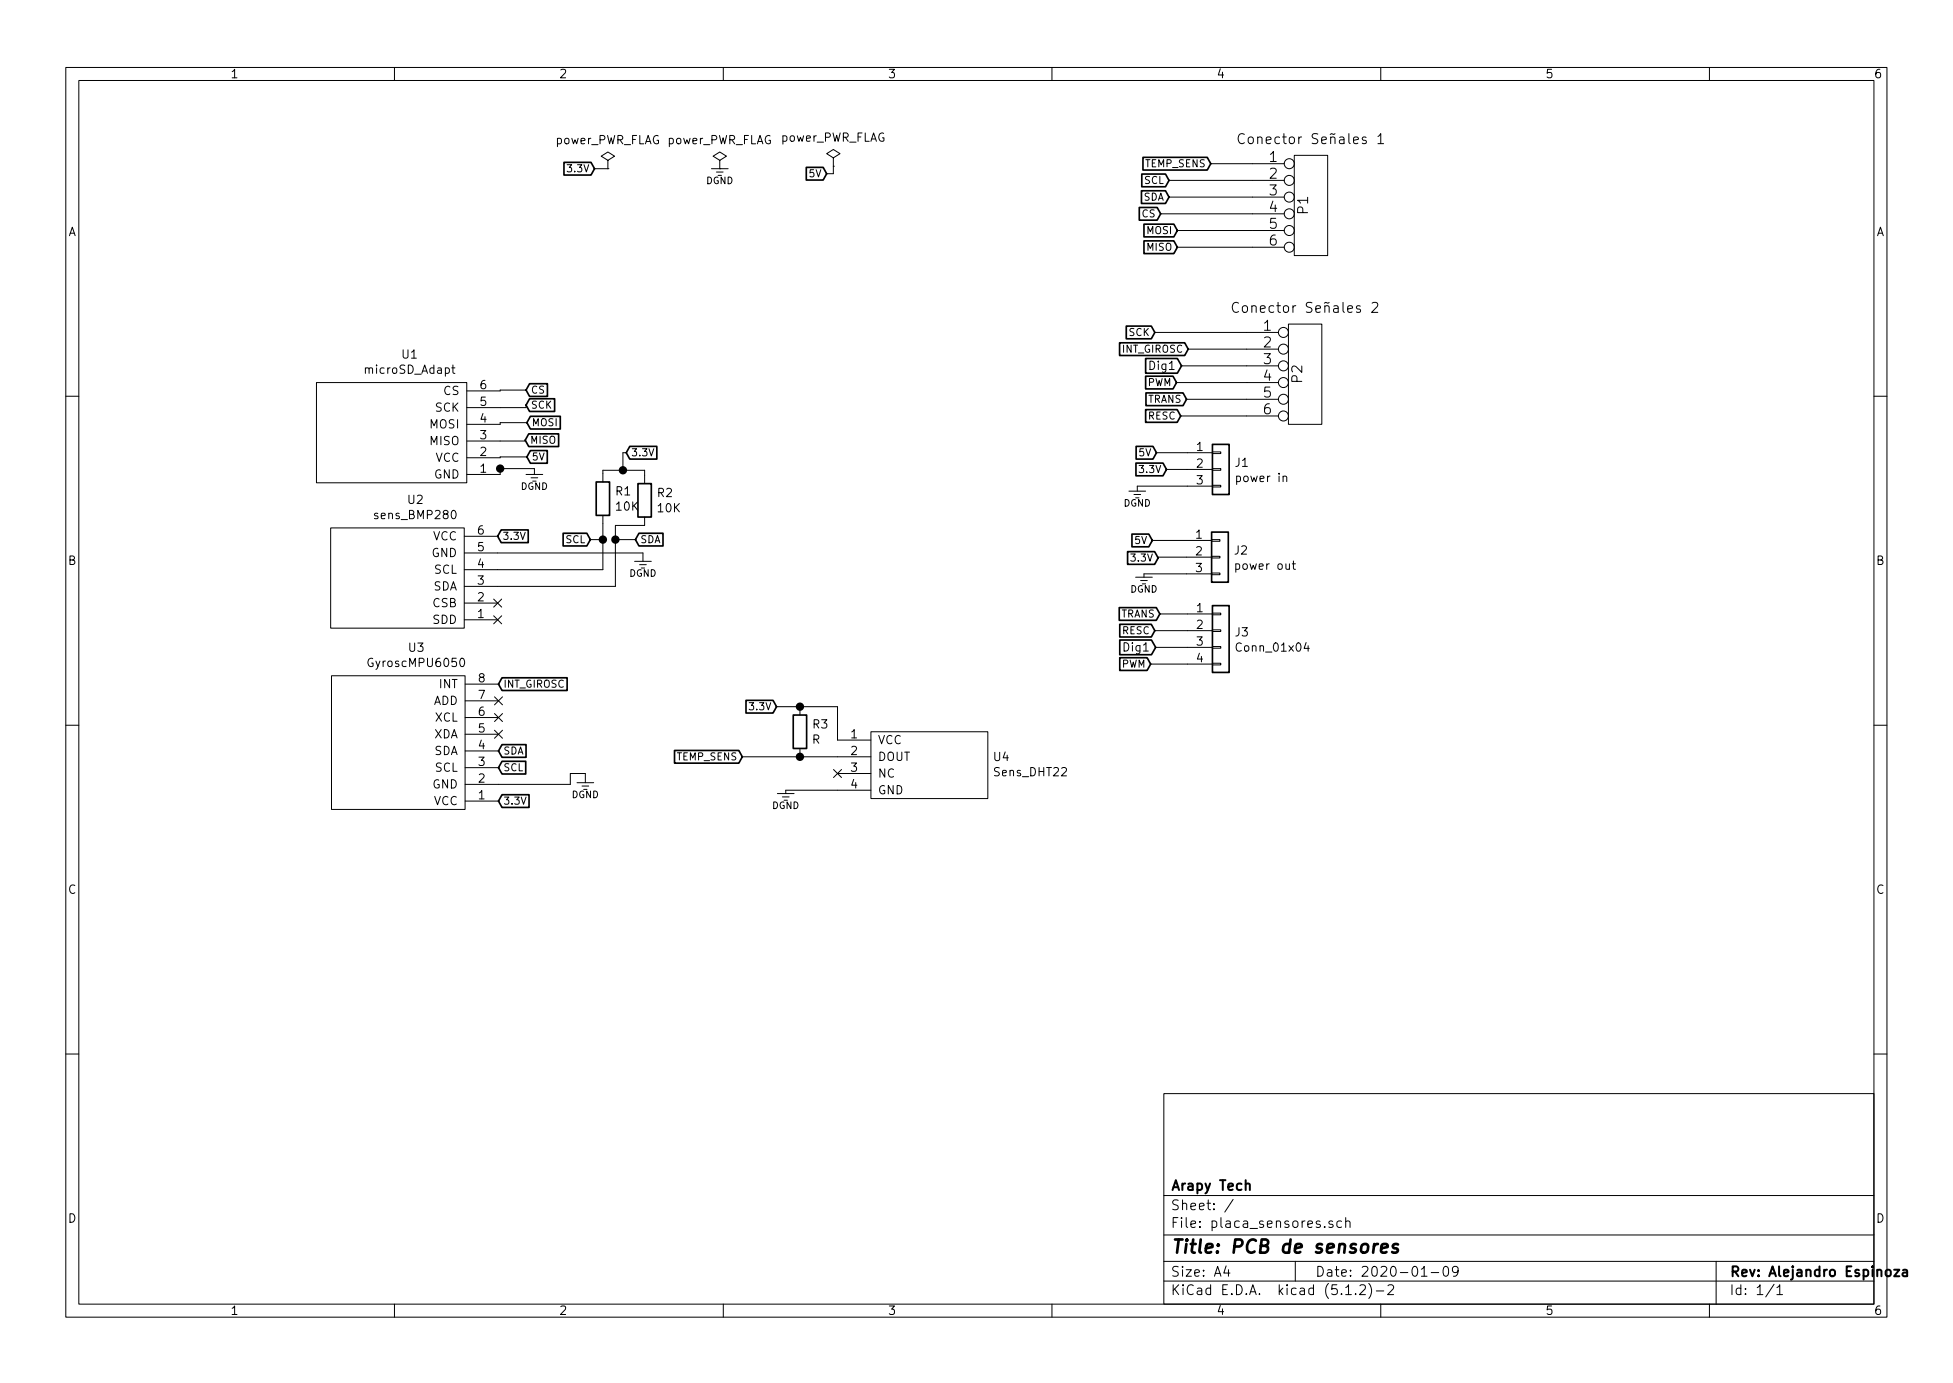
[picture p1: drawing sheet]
<svg xmlns="http://www.w3.org/2000/svg" width="297mm" height="210mm" viewBox="0 0 297 210" stroke-linecap="round" stroke-linejoin="round" font-family="sans-serif">
<g fill="none" stroke="#000" stroke-width=".15">
<path d="M10 10.3h277v189.9h-277zM12 12.2h273v186.1h-273zM60 10.3v1.9M110 10.3v1.9M160 10.3v1.9M210 10.3v1.9M260 10.3v1.9M90.4 25.6h2.1M92.5 24.4l1-.7-1-.6-1.1 .6 1.1 .7v1.2M92.5 25.6h.1M108.2 25.6h2.5M109 26.2h1"/>
<path d="M109.5 24.4l1-.7-1-.6-1 .6 1 .7v1.2M109.5 25.6h.1M126.7 24l1.1-.6-1.1-.7-1 .7 1 .6v1.3M126.7 25.3h.1M126.7 25.3v1.1h-1M176.5 32.5h18.8M177.8 27.4h17.5M177.8 30h17.5M179.1 35h16.2M179.1 37.6h16.2M184.1 24.9h11.2M189.3 20.4a.62 .62 0 0 0-.8 0 .62 .62 0 0 0-.2 .8 .56 .56 0 0 0 .3 .6 .56 .56 0 0 0 .7-.1"/>
<path d="M196.8 23.6h5.1v15.3h-5.1zM209.6 20.7l.4-.4v1.5M209.6 21.8h.8M48.1 58.2h22.9v15.2h-22.9zM68.7 55.9h.5M68.9 55.5v1.1v.1l.3 .1M80 59.3l-9 .1M175.6 50.5h18.8M178.9 58.2h15.5M179.7 55.6h14.7M180.7 53.1h13.7M188.4 46.1a.62 .62 0 0 0-.8 0 .62 .62 0 0 0-.2 .7 .56 .56 0 0 0 .3 .6 .56 .56 0 0 0 .7-.1"/>
<path d="M196 49.3h5v15.2h-5zM208.7 46.1a.61 .61 0 0 1 .7-.1l.1 .2v.4l-.9 .9h.9M10 60.2h2M68.8 77.7l.1-.1a.67 .67 0 0 1 .5 .6 .67 .67 0 0 1-.5 .7l-.2-.3-.1-.2zM75.9 71.2h5.4v.9M76.1 71.2v.9h-5.1M79.9 66.9v.2h-8.9M80 72.1h2.5M80 61.6v.4h-9M80.1 64.3h-4v.2h-5.1M80.1 69.5l-9.1 .1M80.8 72.6h1"/>
<path d="M91.7 73.3v-1.8h6.3v2M91.7 78.4v8.2h-21.1M95.2 68.8h-.5v2.7M98 78.6v1.3h-4.4v9.2h-23M171.7 74.7h2.5M172.5 75.2h1M175.9 68.8h8.5M177.4 71.4h7M179.6 63.2h14.8M180.5 60.7h13.9M184.4 73.8h1.3v.2h-1.3zM184.4 71.2h1.3v.3h-1.3z"/>
<path d="M184.4 68.7h1.3v.3h-1.3zM184.4 73.9h-11.4v.8M195.1 72.5l.1-.1a.34 .34 0 0 1 .5 .2v.6M285 60.2h2M50.3 80.3h20.3v15.2h-20.3zM70.6 84.1h27.2v1.2M70.6 94.2h5.1M70.6 91.7h5.1M70.6 81.5h5.1M75.1 91.1l1.2 1.2M75.1 93.6l1.2 1.2M76.3 91.1l-1.2 1.2"/>
<path d="M76.3 93.6l-1.2 1.2M89.8 82h1.9M93.6 82h3M96.5 85.3h2.6M97.3 85.8h1M172.7 87.8h2.6M173.5 88.3h1M175.3 82.2h9M175.6 95.9h8.8M175.8 98.4h8.6M176.4 93.3h8M184.3 87.1h1.2v.3h-1.2z"/>
<path d="M184.3 84.6h1.2v.2h-1.2zM184.3 82h1.2v.3h-1.2zM184.3 84.7h-8.2v.1M184.3 87.2h-10.3v.6M184.4 98.3h1.3v.2h-1.3zM184.4 95.8h1.3v.2h-1.3zM184.4 93.2h1.3v.3h-1.3zM196.5 85.7h.5M196.7 85.3v1.1l.1 .1 .2 .1M198.7 97.7l-.4 .9h.8M199 98.2v.8M10 110.3h2"/>
<path d="M50.4 102.7h20.3v20.4h-20.3zM70.1 100.2l.1-.1a.72 .72 0 0 1 .2 1.2 .68 .68 0 0 1-.3-1.1zM70.7 116.7h5.1M70.7 114.2h5.1M70.7 111.6h5.1M70.7 109.1h5.1M70.7 106.5h5.1M70.7 104h5.1M75.2 105.9l1.2 1.3M75.2 108.5l1.2 1.2M75.2 111l1.2 1.2M76.4 105.9l-1.2 1.3"/>
<path d="M76.4 108.5l-1.2 1.2M76.4 111l-1.2 1.2M87.8 119h2.5M88.5 119.5h1M89 119v-1.4h-2.3v1.6h-16M112.9 115.1h19.6M118.1 107.4h9.3v5.1h5.1M121.7 107.4v1.3M121.7 113.8v1.3M126.8 117l1.2 1.2M127.4 117.6h5.1M128 117l-1.2 1.2"/>
<path d="M132.5 111.2h17.7v10.2h-17.7zM175 101h9.4M184.4 100.8h1.3v.3h-1.3zM285 110.3h2M70.7 121.8h5.1M118.2 120.6h2.6M119 121.2h1M132.5 120.1h-13v.5M10 160.2h2M177 166.3h108v32h-108zM285 160.2h2M60 198.3v1.9"/>
<path d="M110 198.3v1.9M160 198.3v1.9M177 194.8h108M177 191.8h108M177 187.8h108M177 181.8h108M186.5 192.5l-.4 1h1M186.8 193v1M187.6 182.3l-1.3 2M197 191.8v3M202.7 185.7a.37 .37 0 0 0-.6 .1l.1 .2 .5 .2 .1 .1-.3 .3-.4-.1M204 185.7l-.4-.1-.3 .3 .1 .6 .2 .1 .4-.1"/>
<path d="M204.7 185.7a.37 .37 0 0 1 .6 .1v.8M204.7 196.8h.8M204.7 185.1v1.5M206.2 196.7v.1l-.1-.1 .1 .1M206.8 195.5l.2-.2h.4l.2 .2 .1 .3-.1 .2-.8 .8h.9M208.2 195.1a1.71 1.71 0 0 1 0 2.3M209.3 196.3h1.2M210 198.3v1.9M211.1 195.5l.2-.2 .5 .1a.37 .37 0 0 1 .1 .6l-.9 .8h1M216.2 194h.8M217.7 193.5h1.1M219.6 192.7a.37 .37 0 0 1 .4-.2 .37 .37 0 0 1 .3 .3v.3a.72 .72 0 0 1-.3 .9l-.4-.1-.1-.4z"/>
<path d="M221.8 193.2l-.3 .3h-.3l-.2-.2-.1-.5 .3-.3a.47 .47 0 0 1 .6 .3 1.01 1.01 0 0 1-.5 1.2h-.2M260 198.3v1.9M261 191.8v6.5M269.8 195.2l-1.2 2M270.3 195.8l.4-.5v1.5M270.3 196.8h.8"/>
<circle cx="196.1" cy="24.9" r=".76"/>
<circle cx="196.1" cy="27.4" r=".76"/>
<circle cx="196.1" cy="32.5" r=".76"/>
<circle cx="196.1" cy="35" r=".76"/>
<circle cx="196.1" cy="37.6" r=".76"/>
<circle cx="196.1" cy="30" r=".76"/>
<circle cx="195.2" cy="50.5" r=".76"/>
<circle cx="195.2" cy="58.2" r=".76"/>
<circle cx="195.2" cy="53.1" r=".76"/>
<circle cx="195.2" cy="55.6" r=".76"/>
<circle cx="195.2" cy="60.7" r=".76"/>
<circle cx="195.2" cy="63.2" r=".76"/>
</g>
<path d="M189.5 180.1l.2-.2 .3 .1 .1 .9M288.1 193h.8l-.8 1h.8M289.4 193.1l.2-.1 .4 .1 .1 .9M290.1 193.4l-.5 .1-.2 .2v.2l.2 .1 .5-.1" fill="none" stroke="#000" stroke-width=".3"/>
<path d="M209.6 189.1a.54 .54 0 0 0-.6 .4M210.1 189.8l.9-.2v-.4l-.6-.1-.3 .3-.1 .8 .1 .1 .2 .1 .6-.1M212.6 189.2a.49 .49 0 0 0-.8 .3l.3 .3 .4 .1 .1 .2-.1 .2-.2 .1-.6-.1" fill="none" stroke="#000" stroke-width=".41"/>
<g fill="none" stroke="#000" stroke-width=".25">
<path d="M85.8 24.7h4.1l.5 .9-.5 1h-4.1zM122.6 25.4h2.6l.5 1-.5 1h-2.6zM173.3 31.5h2.7l.5 1-.5 1h-2.7zM173.6 29h3.7l.5 1-.5 .9h-3.7zM173.7 26.5h3.6l.5 .9-.5 1h-3.6zM173.8 23.9h9.8l.5 1-.5 1h-9.8zM174 34.1h4.5l.6 .9-.6 1h-4.5zM174 36.6h4.5l.6 1-.6 1h-4.5zM80.5 58.3h2.8v2h-2.8l-.5-1zM170.3 52.1h9.9l.5 1-.5 .9h-9.9zM171.3 49.6h3.8l.5 .9-.5 1h-3.8zM174.2 54.5h4.9l.6 1.1-.6 1.1h-4.9z"/>
<path d="M174.2 57.2h4.2l.5 1-.5 .9h-4.2zM174.3 59.7h5.6l.6 1-.6 1h-5.6zM80.4 66h4.6v1.9h-4.6l-.5-1zM80.5 60.6h3.9v2h-3.9l-.5-1zM80.7 68.5h2.5v1.9h-2.5l-.6-.9zM80.7 63.3h4.5v1.9h-4.5l-.6-.9zM90.7 73.3h2v5.1h-2zM95.8 67.9h4.1v1.9h-4.1l-.6-1zM97 73.5h2.1v5.1h-2.1zM172.8 70.4h4.1l.5 1-.5 .9h-4.1zM172.8 67.9h2.6l.5 .9-.5 1h-2.6zM174.2 62.3h4.8l.6 .9-.6 1h-4.8z"/>
<path d="M184.4 67.6h2.5v7.6h-2.5zM76.2 80.6h4.1v1.9h-4.1l-.5-1zM85.6 81.1h3.7l.5 .9-.5 1h-3.7zM97.2 81.1h3.6v1.9h-3.6l-.6-1zM170.2 92.4h5.7l.5 .9-.5 1h-5.7zM170.3 94.9h4.8l.5 1-.5 .9h-4.8zM170.3 97.3h4.8l.7 1.1-.7 1.1h-4.8zM170.3 100h4.2l.5 1-.5 .9h-4.2zM171.5 83.9h4.1l.5 .9-.5 1h-4.1zM172.2 81.2h2.5l.6 1-.6 .9h-2.5zM184.3 80.9h2.5v7.6h-2.5zM184.4 92.1h2.5v10.1h-2.5z"/>
<path d="M76.4 103h9.9v2h-9.9l-.6-1zM76.4 115.7h3.6v2h-3.6l-.6-1zM76.4 113.2h3.6v1.9h-3.6l-.6-.9zM102.6 114.1h9.8l.5 1-.5 .9h-9.8zM113.5 106.5h4.1l.5 .9-.5 1h-4.1zM120.6 108.7h2.1v5.1h-2.1zM76.4 120.8h4.1v2h-4.1l-.6-1z"/>
</g>
<g fill="#000" stroke="#000" stroke-width=".25">
<circle cx="76.1" cy="71.2" r=".51"/>
<circle cx="94.7" cy="71.5" r=".51"/>
<circle cx="91.7" cy="82" r=".51"/>
<circle cx="93.6" cy="82" r=".51"/>
<circle cx="121.7" cy="107.4" r=".51"/>
<circle cx="121.7" cy="115.1" r=".51"/>
</g>
<text font-size="2.8" x="178" y="190.5">Title: PCB de sensores</text>
<g font-size="2.1">
<text x="189.5" y="21.9">Conector Señales 1</text>
<text x="193.1" y="24.6">1</text>
<text x="193.1" y="27.2">2</text>
<text x="193.1" y="29.7">3</text>
<text x="193.1" y="32.3">4</text>
<text x="193.1" y="34.8">5</text>
<text x="199" y="32.5" transform="rotate(-90 199 32.5)">P1</text>
<text x="193.1" y="37.3">6</text>
<text x="188.6" y="47.6">Conector Señales 2</text>
<text x="192.2" y="50.3">1</text>
<text x="192.2" y="52.8">2</text>
<text x="192.2" y="55.4">3</text>
<text x="192.2" y="57.9">4</text>
<text x="198.1" y="58.2" transform="rotate(-90 198.1 58.2)">P2</text>
<text x="192.2" y="60.4">5</text>
<text x="192.2" y="63">6</text>
<text x="178" y="184">Sheet: /</text>
<text x="178" y="181">Arapy Tech</text>
<text x="178" y="186.7">File: placa_sensores.sch</text>
<text x="178" y="196.9">KiCad E.D.A. kicad (5.1.2)-2</text>
<text x="178" y="194.1">Size: A4</text>
<text x="200" y="194.1">Date: 2020-01-09</text>
<text x="263" y="194.1">Rev: Alejandro Espinoza</text>
<text x="263" y="196.9">Id: 1/1</text>
</g>
<g font-size="1.8">
<text x="35" y="11.9">1</text>
<text x="85" y="11.9">2</text>
<text x="135" y="11.9">3</text>
<text x="185" y="11.9">4</text>
<text x="235" y="11.9">5</text>
<text x="285" y="11.9">6</text>
<text x="84.4" y="21.9">power_PWR_FLAG</text>
<text x="101.4" y="21.9">power_PWR_FLAG</text>
<text x="118.7" y="21.6">power_PWR_FLAG</text>
<text x="10.4" y="35.9">A</text>
<text x="285.4" y="35.9">A</text>
<text x="55.7" y="56.8">microSD_Adapt</text>
<text x="61.2" y="54.5">U1</text>
<text x="73.1" y="59.2">6</text>
<text x="175.1" y="56.3">Dig1</text>
<text x="65.5" y="65.1">MOSI</text>
<text x="66.2" y="62.6">SCK</text>
<text x="67.5" y="60.1">CS</text>
<text x="73.1" y="64.3">4</text>
<text x="73.1" y="61.7">5</text>
<text x="65.5" y="67.7">MISO</text>
<text x="66.2" y="70.2">VCC</text>
<text x="73.1" y="71.9">1</text>
<text x="73.1" y="69.3">2</text>
<text x="73.1" y="66.8">3</text>
<text x="182" y="68.6">1</text>
<text x="182" y="71.1">2</text>
<text x="187.9" y="71">J1</text>
<text x="62.1" y="76.6">U2</text>
<text x="66" y="72.8">GND</text>
<text x="93.7" y="75.3">R1</text>
<text x="93.8" y="77.6">10K</text>
<text x="100" y="75.6">R2</text>
<text x="100.1" y="77.9">10K</text>
<text x="182" y="73.7">3</text>
<text x="188.3" y="73.3">power in</text>
<text x="57.2" y="78.9">sens_BMP280</text>
<text x="65.9" y="82.2">VCC</text>
<text x="72.7" y="83.8">5</text>
<text x="72.7" y="81.3">6</text>
<text x="181.9" y="81.9">1</text>
<text x="10.4" y="85.9">B</text>
<text x="65.7" y="84.7">GND</text>
<text x="65.9" y="89.8">SDA</text>
<text x="66.1" y="87.2">SCL</text>
<text x="72.7" y="88.9">3</text>
<text x="72.7" y="86.4">4</text>
<text x="181.9" y="84.4">2</text>
<text x="181.9" y="87">3</text>
<text x="187.8" y="84.3">J2</text>
<text x="188.2" y="86.6">power out</text>
<text x="285.4" y="85.9">B</text>
<text x="65.9" y="94.9">SDD</text>
<text x="65.9" y="92.3">CSB</text>
<text x="72.7" y="94">1</text>
<text x="72.7" y="91.4">2</text>
<text x="182" y="93.1">1</text>
<text x="182" y="95.6">2</text>
<text x="56.3" y="101.4">GyroscMPU6050</text>
<text x="62.2" y="99.1">U3</text>
<text x="171.1" y="99.1">Dig1</text>
<text x="182" y="98.2">3</text>
<text x="182" y="100.7">4</text>
<text x="187.9" y="96.8">J3</text>
<text x="188.3" y="99.1">Conn_01x04</text>
<text x="65.9" y="107.2">ADD</text>
<text x="66.9" y="104.6">INT</text>
<text x="72.8" y="106.3">7</text>
<text x="72.8" y="103.8">8</text>
<text x="66" y="112.3">XDA</text>
<text x="66.2" y="109.7">XCL</text>
<text x="72.8" y="113.9">4</text>
<text x="72.8" y="111.4">5</text>
<text x="72.8" y="108.8">6</text>
<text x="123.5" y="113.1">R</text>
<text x="123.6" y="110.8">R3</text>
<text x="129.4" y="112.3">1</text>
<text x="133.5" y="113.2">VCC</text>
<text x="65.8" y="119.9">GND</text>
<text x="66" y="114.8">SDA</text>
<text x="66.2" y="117.3">SCL</text>
<text x="72.8" y="119">2</text>
<text x="72.8" y="116.5">3</text>
<text x="129.4" y="114.8">2</text>
<text x="129.4" y="117.3">3</text>
<text x="129.4" y="119.9">4</text>
<text x="133.5" y="115.7">DOUT</text>
<text x="133.5" y="118.2">NC</text>
<text x="151.2" y="115.7">U4</text>
<text x="151.3" y="118">Sens_DHT22</text>
<text x="66" y="122.4">VCC</text>
<text x="72.8" y="121.5">1</text>
<text x="133.5" y="120.8">GND</text>
<text x="10.4" y="135.9">C</text>
<text x="285.4" y="135.9">C</text>
<text x="10.4" y="185.9">D</text>
<text x="285.4" y="185.9">D</text>
<text x="35" y="199.9">1</text>
<text x="85" y="199.9">2</text>
<text x="135" y="199.9">3</text>
<text x="185" y="199.9">4</text>
<text x="235" y="199.9">5</text>
<text x="285" y="199.9">6</text>
</g>
<g font-size="1.5">
<text x="86.6" y="26.2">3.3V</text>
<text x="123.2" y="26.9">5V</text>
<text x="174.1" y="28">SCL</text>
<text x="174.2" y="25.4">TEMP_SENS</text>
<text x="173.7" y="33">CS</text>
<text x="173.9" y="30.5">SDA</text>
<text x="174.5" y="35.6">MOSI</text>
<text x="174.5" y="38.1">MISO</text>
<text x="170.7" y="53.6">INT_GIROSC</text>
<text x="171.8" y="51.1">SCK</text>
<text x="80.7" y="59.8">CS</text>
<text x="174.5" y="58.7">PWM</text>
<text x="80.7" y="62.1">SCK</text>
<text x="80.8" y="64.8">MOSI</text>
<text x="174.5" y="61.2">TRANS</text>
<text x="174.7" y="63.8">RESC</text>
<text x="80.6" y="67.5">MISO</text>
<text x="80.8" y="70">5V</text>
<text x="95.9" y="69.4">3.3V</text>
<text x="173.4" y="69.4">5V</text>
<text x="173.6" y="71.9">3.3V</text>
<text x="76.4" y="82.1">3.3V</text>
<text x="86.1" y="82.6">SCL</text>
<text x="97.3" y="82.6">SDA</text>
<text x="172.7" y="82.7">5V</text>
<text x="172.3" y="85.4">3.3V</text>
<text x="170.5" y="93.9">TRANS</text>
<text x="170.6" y="101.5">PWM</text>
<text x="170.7" y="96.4">RESC</text>
<text x="76.5" y="104.5">INT_GIROSC</text>
<text x="114.3" y="108">3.3V</text>
<text x="76.5" y="117.2">SCL</text>
<text x="76.5" y="114.7">SDA</text>
<text x="103" y="115.6">TEMP_SENS</text>
<text x="76.5" y="122.3">3.3V</text>
</g>
<g font-size="1.4">
<text x="107.4" y="28">DGND</text>
<text x="79.2" y="74.5">DGND</text>
<text x="170.9" y="77">DGND</text>
<text x="95.7" y="87.7">DGND</text>
<text x="171.9" y="90.1">DGND</text>
<text x="86.9" y="121.3">DGND</text>
<text x="117.4" y="123">DGND</text>
</g>
</svg>
